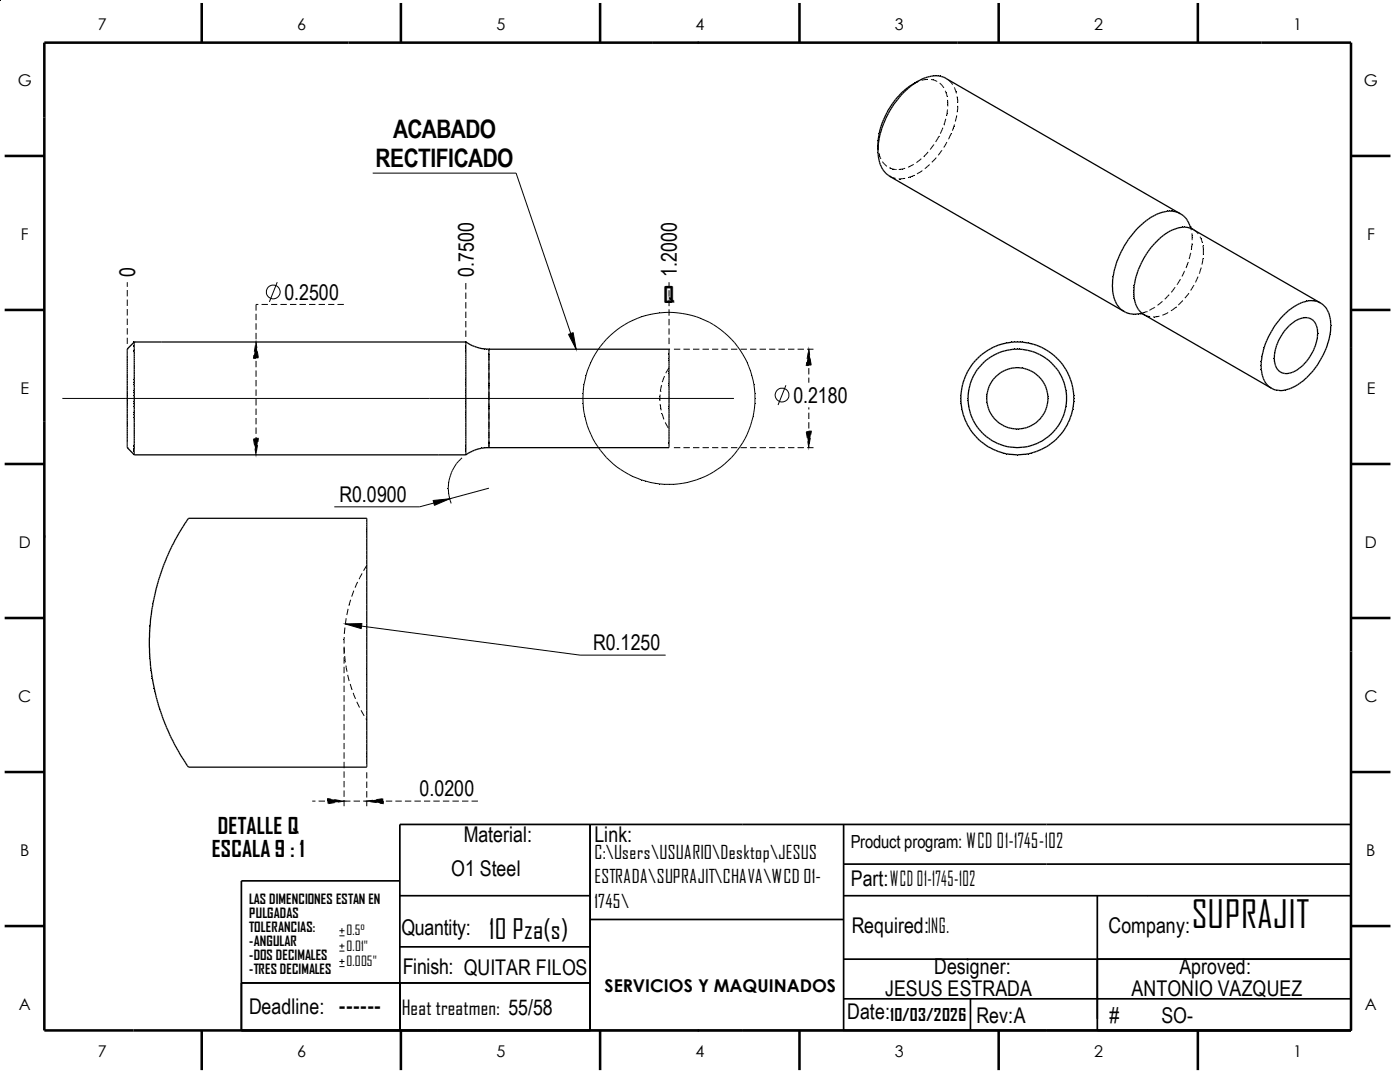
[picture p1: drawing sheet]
<svg xmlns="http://www.w3.org/2000/svg" width="279mm" height="216mm" viewBox="0 0 279 216" stroke-linecap="round" stroke-linejoin="round" font-family="sans-serif">
<g fill="#000">
<path d="M178.6 19.8l.1 .1zM178.9 19.4l.1 .1zM179 19.8l.1 .1zM179.3 19l.1 .1zM179.3 19.4l.2 .1zM179.6 18.7l.1 .1zM179.7 19h.1zM180 18.3v.1zM180 18.6l.1 .1zM180.3 18l.1 .1zM180.4 18.2l.1 .1zM180.7 17.7l.1 .1z"/>
<path d="M180.8 17.9h.1zM181 17.4l.1 .1zM181.2 17.5l.1 .1zM181.4 17.1l.1 .1zM181.6 17.2l.1 .1zM181.8 16.9v.1zM181.9 16.9l.1 .1zM182.3 16.6l.1 .1zM182.7 16.3l.1 .2zM183.1 16.1l.1 .1zM183.5 15.9l.1 .1zM183.9 15.7l.1 .1z"/>
<path d="M184.7 15.4v.1zM185.1 15.2v.2zM185.5 15.2v.1zM185.8 15.1l.1 .1zM186.2 15v.2zM186.6 15v.1zM186.9 15v.1zM187.3 15v.2zM187.6 15.1v.1zM188 15.2l-.1 .1zM189.6 16.3l.1-.1zM175.1 30.4h.1z"/>
<path d="M175.1 28.4h.1zM175.1 29.5h.1zM175.1 30.9h.2zM175.1 28h.2zM175.1 29.1h.2zM175.2 31.3h.1zM175.2 27.5l.1 .1zM175.2 28.6h.1zM175.3 31.7h.1zM175.3 27.1h.1zM175.3 28.1h.1zM175.3 32.1h.2z"/>
<path d="M175.3 26.6h.2zM175.3 27.6h.2zM175.4 32.5h.2zM175.4 26.1l.2 .1zM175.4 27.1h.2zM175.6 32.9h.1zM175.6 25.7h.1zM175.6 26.6h.1zM175.7 33.2h.2zM175.7 26.1h.2zM175.9 33.6l.1-.1zM175.9 24.7l.1 .1z"/>
<path d="M175.9 25.6h.1zM176.1 33.9v-.1zM176 24.3h.1zM176.3 34.2l.1-.1zM176.2 23.8h.2zM176.2 24.6h.2zM176.5 32.9l.1-.1zM176.6 34.3l-.1 .1zM176.4 23.3l.2 .1zM176.4 24.1h.2zM176.8 34.6l-.1 .1zM176.7 22.8l.1 .1z"/>
<path d="M177 34.9v-.1zM176.9 22.4h.1zM176.9 23.1h.1zM177.3 35l-.1 .1zM177.2 22.6h.1zM177.4 21.5h.1zM177.7 21l.1 .1zM177.7 21.6l.1 .1zM178 20.6l.1 .1zM178 21.1l.1 .1zM178.3 20.2l.1 .1zM178.6 20.2l.2 .1z"/>
<path d="M186.2 32.1l.1 .1zM221.9 57h.1zM221.9 56.1h.1zM221.9 56.6h.1zM221.9 57.4h.1zM221.9 57.9h.1zM222 55.6h.1zM222 58.3h.1zM222 55.1h.2zM222 58.7h.2zM222 58.8l.2-.1zM222.1 54.6l.1 .1z"/>
<path d="M222.1 59.1h.1zM222.2 54.1h.1zM222.2 59.5h.1zM222.3 53.6h.2zM222.3 59.9l.2-.1zM222.5 53.1h.1zM222.6 52.6h.2zM223 51.6h.1zM223.2 51.1h.2zM223.7 50.1h.1zM223.9 49.6l.2 .1zM224.5 48.6l.1 .1z"/>
<path d="M224.8 48.1l.1 .1zM225.4 47.2l.2 .1zM225.8 46.8l.1 .1zM226.1 46.4l.1 .1zM226.1 58.3h.2zM226.2 57.4h.1zM226.2 57.9h.1zM226.2 58.7h.1zM226.2 59.1h.1zM226.2 57h.2zM226.2 59.5h.2zM226.3 56.5l.1 .1z"/>
<path d="M226.3 59.9h.1zM226.4 56l.1 .1zM226.5 46l.1 .1zM226.6 55.1l.1 .1zM226.8 45.6l.1 .1zM226.8 54.7h.1zM226.9 54.2h.1zM227.2 45.2l.1 .1zM227.3 53.3h.1zM227.5 52.8h.1zM227.6 44.9l.1 .1zM227.7 52.3l.1 .1z"/>
<path d="M228 44.5v.1zM228 51.9h.1zM228.2 51.4l.1 .1zM228.3 44.2l.1 .1zM228.5 51h.1zM228.7 43.9l.1 .1zM228.8 50.5l.1 .1zM229.1 50.1l.1 .1zM229.1 43.6l.1 .1zM229.5 43.3l.1 .1zM229.7 49.3v.1zM229.9 43.1l.1 .1z"/>
<path d="M230 48.9l.1 .1zM230.3 42.9l.1 .1zM230.3 48.5l.1 .1zM230.7 42.7l.1 .1zM230.7 48.2l.1 .1zM230.6 48.2l.2 .1zM231 47.8l.1 .1zM231.1 42.5v.1zM231.4 47.5v.1zM231.5 42.4v.1zM231.7 47.2l.1 .1zM231.9 42.2v.2z"/>
<path d="M232.1 46.9l.1 .1zM232.2 42.2l.1 .1zM232.6 42.1l.1 .1zM232.8 46.4l.1 .1zM233 59.1l.1 .1zM233 42v.2zM233.4 42v.1zM233.7 42v.1zM233.9 45.8l.1 .1zM234.1 42v.2zM234.3 45.6v.2zM234.4 42.1v.1z"/>
<path d="M234.7 42.2v.1zM234.7 45.5v.1zM235.1 42.2l-.1 .2zM235 45.4v.1zM235.4 42.4l-.1 .1zM235.4 45.3v.1zM235.3 45.3l.1 .1zM235.7 42.5l-.1 .2zM235.7 45.3v.1zM235.9 42.7v.1zM236.1 45.2v.1zM236.1 43l.1-.1z"/>
<path d="M236.3 43.2l.2-.1zM236.4 43.1l-.1 .1zM236.4 45.2v.1zM236.6 43.5l.1-.1zM236.7 59.2l.1 .1zM236.7 45.2v.1zM236.8 43.7l.1-.1zM237 44l.1-.1zM237 45.3v.1zM237.2 44.3h.1zM237.3 44.7l.1-.1zM237.4 45.3l-.1 .2z"/>
<path d="M237.3 45.3v.2zM237.4 45h.2zM237.3 45l.3 .2-.1 .1zM237.3 45l.2 .3zM237.5 45.3l.2-.1zM237.5 45.3h-.1zM237.4 45.3h.2zM237.7 45.4l-.1 .2zM237.5 45.5l.2-.1zM237.7 45.5l-.1 .1zM237.8 45.6h-.1zM237.9 45.6v.2z"/>
<path d="M237.9 45.6l-.1 .2zM238.1 45.8l-.1 .1zM238.8 46.4l.1-.1zM261.5 59.9v.1zM261.8 59.9v.1zM25.4 79h.1zM25.4 78.4h.1zM26.7 68.2h.1zM26.7 68.3h.1zM26.7 68.9h.1zM26.7 69.1h.1zM26.7 69.8h.1z"/>
<path d="M26.7 70.1h.1zM26.7 75.7h.1zM26.7 76.2h.1zM26.7 76.8h.1zM26.7 77.9h.1zM26.7 78.4h.1zM26.7 79h.1zM50.5 71.6l.1-.1zM51.1 68.2l.5 3.3h-1zM51.1 67.7v.5zM92.8 68.2h.2zM92.8 68.3h.2z"/>
<path d="M92.8 68.9h.2zM92.8 69.1h.2zM92.8 69.3h.2zM92.8 69.6h.2zM92.8 69.8h.2zM92.8 70.1h.2zM92.8 75.7h.2zM92.8 76.2h.2zM92.8 76.8h.2zM92.8 77.9h.2zM92.8 78.4h.2zM92.8 79h.2z"/>
<path d="M92.8 79.5h.2zM93.4 68.5l-.1 .1zM93.8 68.7l-.1 .1zM94.2 69v.1zM94.7 69.1v.2zM95.2 69.3l-.1 .1zM95.6 69.4v.2zM96.1 69.6v.1zM96.6 69.6v.1zM97.1 69.6v.2zM97.5 70.5h.1zM97.5 70.7h.1z"/>
<path d="M97.5 76.5h.1zM97.5 77h.1zM113.3 66.7h.2zM114.4 66.4l.1-.1zM113.5 66.7l.9-.3 .6 3.3zM115 69.7l.1 .5zM114.9 69.7l.2 .5zM133.4 70.5h.1zM133.4 70.7h.1zM133.4 71.5h.1zM133.4 71.8h.1zM133.4 74.1h.1z"/>
<path d="M133.4 74.6h.1zM133.4 76.5h.1zM133.4 77h.1zM160.8 73l.1-.1zM161.4 69.7l.5 3.2h-1zM161.4 69.1v.6zM191.6 78.9l.2 .1zM191.6 79h.2zM191.6 79.5h.2zM191.7 78.4h.1zM191.8 77.8l.1 .1zM191.9 77.3h.1z"/>
<path d="M192 76.7l.1 .1zM192.3 75.6l.1 .1zM192.5 75.1l.1 .1zM192.7 74.6l.2 .1zM193.1 79h.1zM193.1 79.5h.1zM193.1 78.4h.2zM193.2 77.9h.1zM193.3 73.6l.1 .1zM193.3 77.4l.1 .1zM193.4 76.9l.1 .1zM193.5 73.2h.2z"/>
<path d="M193.8 75.9v.1zM193.9 72.7l.1 .1zM193.9 75.4l.2 .1zM194.2 72.3h.1zM194.4 74.5l.1 .1zM194.6 71.8l.1 .1zM195 71.4l.1 .1zM195 71.5h.1zM195.3 73.2l.1 .1zM195.4 71l.1 .2zM195.6 72.8l.1 .1zM195.6 72.9h.1z"/>
<path d="M195.8 70.7l.1 .1zM196 72.5l.1 .1zM196.4 72.1l.1 .1zM196.7 70l.1 .1zM196.8 79.1h.1zM196.8 79.5h.1zM196.8 79.9h.1zM196.8 78.7h.2zM196.9 78.2l.2 .1zM197 77.9h.1zM197.2 69.7v.1zM197.1 77.4l.2 .1z"/>
<path d="M197.2 71.5h.1zM197.3 77l.1 .1zM197.4 76.7l.2 .1zM197.6 71.2h.1zM197.7 69.4v.2zM197.7 76.3l.1 .1zM197.9 75.9l.1 .1zM198.1 70.9v.1zM198 70.9l.1 .1zM198.1 75.6l.1 .1zM198.4 75.3l.1 .1zM198.5 70.6l.1 .1z"/>
<path d="M198.7 69v.1zM198.7 75l.1 .1zM199 70.4l.1 .1zM199 74.7l.1 .1zM199.2 68.7v.2zM199.3 74.5l.1 .1zM199.5 70.2v.1zM199.7 74.2v.1zM199.7 68.6l.1 .1zM199.9 70l.1 .1zM200 74l.1 .1zM200.3 68.5v.1z"/>
<path d="M200.4 73.8v.2zM200.4 69.9l.1 .1zM200.8 68.3v.2zM200.8 73.7v.1zM201 69.8v.1zM201.2 73.5v.2zM201.4 68.2v.2zM201.3 68.2l.1 .2zM201.5 69.7v.1zM201.6 73.4v.1zM201.9 68.2v.1zM202 73.3v.1z"/>
<path d="M202 69.6v.1zM202.4 73.3v.1zM202.5 68.1v.1zM202.5 69.6v.1zM202.8 73.2v.2zM203 68.1v.1zM203 69.6v.1zM203.2 73.2v.2zM203.5 69.6v.1zM203.6 68.1v.1zM203.7 73.3l-.1 .1zM204 73.3v.1z"/>
<path d="M204.1 69.6l-.1 .1zM204 69.6v.1zM204.1 68.2v.1zM204.5 73.4l-.1 .1zM204.6 69.7v.1zM204.7 68.2v.2zM204.9 73.5v.2zM205.1 69.8v.1zM205.2 68.3v.2zM205.3 73.7l-.1 .1zM205.6 69.9v.1zM205.7 73.8l-.1 .2z"/>
<path d="M205.8 68.5v.1zM206 74v.1zM206.1 70v.1zM206.3 68.6v.1zM206.4 74.2l-.1 .1zM206.6 70.2l-.1 .1zM206.7 74.5v.1zM206.9 68.7l-.1 .2zM207.1 74.7l-.1 .1zM207.1 70.4l-.1 .1zM207.3 75.1v-.1zM207.4 69l-.1 .1z"/>
<path d="M207.6 70.6l-.1 .1zM207.6 75.4v-.1zM207.8 75.7l.1-.1zM208 70.9l-.1 .1zM208.2 75.9l-.1 .1zM208.3 76.4l.1-.1zM208.4 69.4l-.1 .2zM208.5 76.8l.1-.1zM208.7 77.1l.1-.1zM208.8 77.5l.1-.1zM208.8 71.5h.1zM208.9 69.7l-.1 .1z"/>
<path d="M208.9 77.9h.1zM209 78.3l.1-.1zM209.1 78.7h.1zM209.1 79.1h.2zM209.1 79.9h.2zM209.1 79.5h.2zM209.2 71.8h.1zM209.3 70v.1zM209.6 72.2l.1-.1zM209.7 70.4h.1zM210 72.6l.1-.1zM210.3 70.7l-.1 .1z"/>
<path d="M210.3 72.9h.1zM210.4 72.8l-.1 .1zM210.7 71l-.1 .2zM210.7 73.3l.1-.1zM211 71.5h.1zM211.1 71.4l-.1 .1zM211.5 71.8l-.1 .1zM211.6 74.5l-.1 .1zM211.5 74.6l.1-.1zM212 75.5l.1-.1zM212.2 72.7l-.1 .1zM212.1 72.8l.1-.1z"/>
<path d="M212.3 75.9l-.1 .1zM212.4 73.2h.1zM212.5 77l.1-.1zM212.6 77.5l.2-.1zM212.7 73.7l.1-.1zM212.7 77.9h.2zM212.8 78.4h.1zM212.9 79h.1zM212.9 79.5h.1zM213.2 74.7l.1-.1zM213.4 75.2l.2-.1zM213.6 75.7l.1-.1z"/>
<path d="M214 76.8l.1-.1zM214.1 77.3h.1zM214.2 77.9l.1-.1zM214.2 78.4h.2zM214.3 79h.1zM214.3 79l.1-.1zM214.3 79.5h.1zM222.5 60.2h.1zM222.8 60.5l-.1 .1zM222.9 60.8l-.1 .1zM223.1 61.2v-.1zM223.4 61.3l-.1 .1z"/>
<path d="M223.5 61.7l.1-.1zM223.7 61.9l.1-.1zM224.1 62l-.1 .1zM224.3 62.1v.2zM224.6 62.3v.1zM224.9 62.4v.2zM225.2 62.5v.2zM225.6 62.6l-.1 .1zM225.9 62.7l-.1 .1zM226.2 62.7v.1zM226.4 60.3l.1-.1zM226.6 62.7v.1z"/>
<path d="M226.9 62.7v.1zM226.8 61.3l.1-.1zM227.2 61.8h-.1zM227.3 62.6v.1zM227.4 62l-.1 .1zM227.5 62.4v.3zM227.6 62.4v.2zM227.5 62.4l.1-.1zM227.7 62.4v.2zM227.8 62.4v.2zM227.9 62.5l-.1 .1zM228 62.5v.2z"/>
<path d="M228 62.7h.1zM228.2 62.6l-.1 .1zM228.3 62.8l.1-.1zM228.3 62.8v.1zM235.4 60.7h.1zM235.7 60.3l.1 .1zM251.5 73h.2zM251.6 72.1h.1zM251.6 72.5l.1 .1zM251.6 73.4h.1zM251.6 73.8h.1zM251.7 71.6l.1 .1z"/>
<path d="M251.7 74.2h.1zM251.7 71.2h.1zM251.7 74.5h.1zM251.7 74.6l.1-.1zM251.8 70.7h.1zM251.8 74.9h.1zM251.9 70.3h.2zM251.9 75.3h.2zM252 69.8h.1zM252.2 69.3h.1zM252.2 75.9h.1zM252.4 76.2h-.1z"/>
<path d="M252.7 67.9h.1zM252.9 67.4l.1 .1zM253 76.9l-.1 .1zM253.1 67h.1zM253.2 77.1v.1zM253.4 66.5l.1 .1zM253.4 77.4l.1-.1zM253.5 77.3l-.1 .1zM253.6 66l.1 .1zM253.6 66.1h.1zM253.7 77.5v.1zM253.7 77.6v-.1z"/>
<path d="M253.9 65.6l.1 .1zM254 77.6l-.1 .1zM254 77.6v.1zM254.3 77.7l-.1 .2zM254.2 71.5h.1zM254.2 70.7l.1 .1zM254.2 71.1h.1zM254.2 71.8h.1zM254.2 72.1h.1zM254.3 70.4h.1zM254.3 72.4h.1zM254.3 70l.2 .1z"/>
<path d="M254.3 72.7h.2zM254.6 77.8l-.1 .1zM254.4 69.6l.2 .1zM254.4 73l.2-.1zM254.6 69.3h.1zM254.6 73.2h.1zM254.6 73.3l.1-.1zM254.8 64.3v.1zM254.8 77.9v.1zM254.8 68.5l.1 .1zM254.8 73.7h.1zM255 73.9l.1-.1z"/>
<path d="M255.1 63.9l.1 .1zM255.2 77.9l-.1 .1zM255.1 74.1l.1-.1zM255.2 74l-.1 .1zM255.3 67.4l.1 .1zM255.4 74.2v.1zM255.4 63.5l.1 .1zM255.5 77.9v.2zM255.5 67.1h.2zM255.7 74.3l-.1 .1zM255.7 63.2h.1zM255.8 77.9v.2z"/>
<path d="M255.7 66.7l.2 .1zM255.9 74.4l-.1 .1zM256 66.3l.1 .1zM255.9 66.3l.2 .1zM256.1 74.5l-.1 .1zM256.1 62.8l.1 .1zM256.2 77.9v.1zM256.2 66l.1 .1zM256.3 74.5v.1zM256.4 62.5l.1 .1zM256.5 77.8v.1zM256.5 65.7v.1z"/>
<path d="M256.5 74.5v.2zM256.8 62.1v.2zM256.8 77.7l.1 .2zM256.7 65.4l.1 .1zM256.8 74.5v.2zM257 65.1l.1 .1zM257.1 74.5v.1zM257.1 61.8l.1 .1zM257.2 77.6v.2zM257.3 74.5l.1 .1zM257.5 61.6l.1 .1zM257.6 77.5v.1z"/>
<path d="M257.6 64.6v.1zM257.6 74.4l.1 .1zM257.9 61.3v.1zM257.9 77.3l.1 .2zM257.9 64.3v.2zM257.9 74.3l.1 .1zM258.1 64.1l.1 .2zM258.2 74.2l.1 .1zM258.2 61l.1 .2zM258.3 77.2v.1zM258.4 64l.1 .1zM258.5 74l.1 .1z"/>
<path d="M258.6 60.8l.1 .2zM258.7 77v.1zM258.7 63.8l.1 .1zM258.8 73.9l.1 .1zM259 60.6v.1zM259 76.8l.1 .1zM259 63.6l.1 .2zM259.1 73.7v.1zM259.1 73.7l.1 .1zM259.3 63.5v.1zM259.3 73.4l.1 .2zM259.3 60.5l.1 .1z"/>
<path d="M259.4 76.5v.1zM259.6 63.4v.1zM259.6 73.2l.1 .1zM259.7 60.3v.1zM259.7 76.2l.1 .2zM259.9 63.3v.2zM259.9 73l.1 .1zM260.1 60.2v.1zM260.1 76l.1 .1zM260.2 63.3v.1zM260.2 72.7l.1 .1zM260.4 60.1v.1z"/>
<path d="M260.4 75.6l.1 .2zM260.4 63.2v.2zM260.4 72.4l.2 .1zM260.7 63.2v.2zM260.7 72.1l.1 .1zM260.8 60v.1zM260.8 75.4h.1zM261 63.3l-.1 .1zM260.9 71.8l.2 .1zM261.1 59.9v.1zM261.1 75l.1 .1zM261.2 63.3v.2z"/>
<path d="M261.2 71.5l.1 .1zM261.5 63.4l-.1 .1zM261.4 71.2h.1zM261.5 74.6v.2zM261.6 63.6l.1-.1zM261.6 70.8l.1 .1zM261.8 74.3l.1 .1zM261.8 63.8l.1-.1zM261.8 70.4l.2 .1zM262.1 63.8l-.1 .1zM262.1 59.9v.1zM262.1 73.9l.1 .1z"/>
<path d="M262.2 64.1l.1-.1zM262.3 64.3l.2-.1zM262.3 69.3l.2 .1zM262.4 59.9v.2zM262.4 73.5l.1 .1zM262.6 64.7l.1-.1zM262.6 68.6l.1 .1zM262.8 60l-.1 .1zM262.7 65l.1-.1zM262.7 68.2l.1 .1zM262.8 65.2h.1zM262.8 67.9h.1z"/>
<path d="M262.9 66.1h.2zM262.9 65.8h.2zM262.9 67.1l.2 .1zM262.9 66.8h.2zM263 66.5h.1zM263.1 60.1l-.1 .1zM263.4 60.2l-.1 .1zM263.3 60.2v.1zM263.3 72.2l.1 .1zM263.5 60.5l.1-.1zM263.6 60.3l-.1 .2zM263.5 71.8h.2z"/>
<path d="M263.9 60.5l-.1 .1zM263.8 71.3l.1 .1zM264 60.8l.1-.1zM264 70.9l.2 .1zM264.2 61l.1-.1zM264.2 70.4l.2 .1zM264.5 61.1v.1zM264.5 70h.1zM264.8 61.4l-.1 .1zM264.8 61.8l.1-.1zM264.8 69l.2 .1zM265 62h.1z"/>
<path d="M265 68.6h.1zM265.1 62.4l.1-.1zM265.1 68.1h.2zM265.3 63h.2zM265.3 67.2h.2zM265.4 63.4l.2-.1zM265.4 66.7h.2zM265.6 64.6l.1-.1zM265.6 64.1h.1zM265.6 65.8h.1zM265.6 65.4h.1zM265.6 64.9h.1z"/>
<path d="M25.4 84.9h.1zM25.4 84.4h.1zM25.4 80.5h.1zM25.4 80h.1zM26.7 80.1h.1zM26.7 80.6h.1zM26.7 81.2h.1zM26.7 82.2h.1zM26.7 82.8h.1zM26.7 83.3h.1zM26.7 88.9h.1zM26.7 89.2h.1z"/>
<path d="M26.7 89.4h.1zM26.7 89.7h.1zM26.7 89.9h.1zM26.7 90.1h.1zM26.7 90.7h.1zM50.6 87.5h1l-.5 3.3zM51.1 90.8v.5zM51 90.8l.1 .5zM51.6 87.4h.1zM51.6 87.5l.1-.1zM86.3 99.8h.1zM86.3 99.8l.1 .1z"/>
<path d="M86.4 99.9l3.3-.4-3 1.3zM89.7 99.5l.6-.1zM89.7 99.4h.6zM91.7 91.7h.1zM92.8 80.1h.2zM92.8 80.6h.2zM92.8 81.2h.2zM92.8 82.2h.2zM92.8 82.8h.2zM92.8 83.3h.2zM92.8 88.9h.2zM92.8 89.2h.2z"/>
<path d="M92.8 89.4h.2zM92.8 89.7h.2zM92.8 89.9h.2zM92.8 90.1h.2zM92.8 90.7h.2zM93.3 90.4l.1 .1zM93.7 90.1l.1 .2zM94.2 89.9v.1zM94.7 89.7v.1zM95.6 89.4v.1zM96.1 89.3v.2zM96.6 89.2v.2z"/>
<path d="M97.1 89.2v.1zM97.5 81h.1zM97.5 81.5h.1zM97.5 88.2h.1zM97.5 88.5h.1zM120.4 90.6v.1zM121.7 91.9l-.1 .1zM124.7 94.2l-.1 .1zM133.4 81h.1zM133.4 81.5h.1zM133.4 88.2h.1zM133.4 88.5h.1z"/>
<path d="M133.4 89.2h.1zM133.4 89.3h.1zM145.3 91.9l.1 .1zM160.9 86h1l-.5 3.3zM161.4 89.3v.6zM161.3 89.3l.1 .6zM161.9 86l.1-.1zM191.6 80.1h.2zM191.7 80.6h.1zM191.8 81.2h.1zM191.9 81.7h.1zM192 82.3l.1-.1z"/>
<path d="M192.3 83.3h.1zM192.5 83.9l.1-.1zM192.7 84.4l.2-.1zM193 84.9l.1-.1zM193.1 80h.1zM193.1 80.5h.2zM193.2 81h.1zM193.3 85.3h.1zM193.3 81.6l.1-.1zM193.4 82h.1zM193.4 82.1l.1-.1zM193.5 85.8h.2z"/>
<path d="M193.9 86.3l.1-.1zM193.9 83.5h.2zM194.3 86.6l-.1 .1zM194.4 84.5l.1-.1zM194.7 87l-.1 .1zM194.8 84.8l-.1 .1zM195.1 87.5h-.1zM195.1 85.3h-.1zM195.3 85.8l.1-.1zM195.5 87.8l-.1 .1zM195.6 86.1h.1zM195.9 88.2l-.1 .1z"/>
<path d="M196.1 86.4l-.1 .1zM196.3 88.5v.1zM196.5 86.8l-.1 .1zM196.7 88.9h.1zM196.8 87.1v.1zM196.8 80.3h.2zM196.9 80.7h.2zM197 81.2l.1-.1zM197.2 89.2v.1zM197.1 81.5h.2zM197.3 87.4l-.1 .1zM197.3 81.9h.1z"/>
<path d="M197.4 82.3h.2zM197.7 87.7l-.1 .1zM197.7 89.4v.1zM197.7 82.7l.1-.1zM197.9 83l.1-.1zM198 82.9l-.1 .1zM198 88.1l.1-.1zM198.2 89.7v.1zM198.1 83.4l.1-.1zM198.5 83.6l-.1 .1zM198.6 88.2l-.1 .1zM198.7 89.9v.1z"/>
<path d="M198.8 83.9l-.1 .1zM199.1 88.5l-.1 .1zM199.1 84.2h-.1zM199.2 90.1v.1zM199.5 88.6v.2zM199.7 84.6v.2zM199.8 90.3l-.1 .1zM200 88.8l-.1 .1zM200.1 84.8l-.1 .2zM200.3 90.4v.2zM200.5 89l-.1 .1zM200.8 90.6v.1z"/>
<path d="M200.8 85.2v.1zM201 89.1v.1zM201.4 90.6l-.1 .2zM201.4 90.6v.2zM201.5 89.2v.1zM201.6 85.4v.2zM201.9 90.7v.1zM202 85.5v.1zM202 89.2v.2zM202.4 85.6v.1zM202.5 90.7v.1zM202.5 89.3v.1z"/>
<path d="M202.8 85.6v.1zM203 90.8v.1zM203 89.3v.2zM203.2 85.6v.1zM203.5 89.3v.1zM203.6 90.7v.1zM203.6 85.6l.1 .1zM204 85.5v.1zM204 85.5l.1 .1zM204 89.2l.1 .2zM204.1 90.7v.1zM204.4 85.4l.1 .2z"/>
<path d="M204.6 89.2v.1zM204.7 90.6v.2zM205.1 89.1v.1zM205.2 90.6v.1zM205.2 90.6l.1 .1zM205.2 85.2l.1 .1zM205.6 89v.1zM205.8 90.4v.2zM206 84.8v.2zM206.1 88.8v.1zM206.3 90.3v.1zM206.3 84.6l.1 .2z"/>
<path d="M206.5 88.6l.1 .2zM206.8 90.1l.1 .1zM207 84.2h.1zM207 88.5l.1 .1zM207.3 83.9v.1zM207.3 89.9l.1 .1zM207.5 88.2l.1 .1zM207.6 83.6v.1zM207.8 83.3l.1 .1zM207.9 89.7v.1zM207.9 88l.1 .1zM208.1 82.9l.1 .1z"/>
<path d="M208.3 82.6l.1 .1zM208.3 89.4l.1 .1zM208.4 87.7v.1zM208.5 82.3h.1zM208.7 81.9h.1zM208.8 81.5h.1zM208.8 87.4l.1 .1zM208.8 89.2l.1 .1zM208.9 81.1l.1 .1zM209 80.7h.1zM209.1 80.3h.1zM209.2 87.1l.1 .1z"/>
<path d="M209.3 88.9h.1zM209.6 86.8l.1 .1zM209.7 88.5l.1 .1zM210 86.4l.1 .1zM210.2 88.2l.1 .1zM210.3 86.1h.1zM210.6 87.8l.1 .1zM210.7 85.7l.1 .1zM211 87.5h.1zM211 85.3h.1zM211.3 84.8l.1 .1zM211.4 87l.1 .1z"/>
<path d="M211.5 84.4l.2 .1zM211.8 86.6v.1zM212 83.5h.1zM212.1 86.2l.1 .1zM212.4 85.8h.1zM212.5 82l.1 .1zM212.6 81.5l.2 .1zM212.7 85.3h.1zM212.7 81l.2 .1zM212.7 81h.2zM212.8 80.5h.1zM212.9 80h.1z"/>
<path d="M213 84.8l.1 .1zM213.2 84.3l.1 .1zM213.4 83.8l.2 .1zM213.6 83.3h.1zM214 82.2l.1 .1zM214.1 81.7h.1zM214.2 81.2h.1zM214.2 80.6h.2zM214.3 80.1h.1zM30.6 119.6h.1zM30.6 119.2l.2 .1zM30.7 118.8l.2 .1z"/>
<path d="M30.8 118.4l.1 .1zM30.9 118.1h.1zM31 117.7h.1zM31.1 117.3h.1zM31.2 116.9l.1 .1zM31.3 116.5l.1 .1zM31.4 116.2h.1zM31.5 115.8h.1zM31.6 115.4h.1zM31.7 115l.2 .1zM31.9 114.6l.1 .1zM32 114.3h.1z"/>
<path d="M32.1 113.9h.2zM32.3 113.5l.1 .1zM32.4 113.2h.1zM32.5 112.8h.1zM32.7 112.4h.1zM32.8 112.1h.1zM33 111.7h.1zM33.1 111.3h.1zM33.3 111h.1zM33.4 110.6h.2zM34.1 109.1l.1 .1zM34.5 108.5h.1z"/>
<path d="M34.6 108.1l.2 .1zM35 107.4h.1zM35.4 106.7l.1 .1zM35.6 106.3l.1 .1zM35.8 106l.1 .1zM36 105.7h.1zM36.2 105.3l.1 .1zM36.4 105l.1 .1zM36.6 104.6l.1 .1zM36.6 104.7h.1zM36.8 104.4h.2zM37.1 104l.1 .1z"/>
<path d="M37.3 103.7l.1 .1zM73.1 105.6h.1zM73.1 106.1h.1zM86.7 100.8v.2zM29.7 127.5h.1zM29.7 127.8h.1zM29.7 128.3h.1zM29.7 128.7h.1zM29.7 129h.1zM29.7 126.3h.1zM29.7 126.7h.1zM29.7 127.1h.1z"/>
<path d="M29.7 129.5h.1zM29.7 129.8h.1zM29.7 130.2h.1zM29.8 125.5h.1zM29.8 125.9h.1zM29.8 130.6h.1zM29.8 131h.1zM29.8 125.1h.1zM29.8 131.4h.1zM29.8 124.7h.2zM29.8 131.8h.2zM29.9 123.9h.1z"/>
<path d="M29.9 124.3h.1zM29.9 132.2h.1zM29.9 132.6h.1zM29.9 123.5h.2zM29.9 133h.2zM30 123.1h.1zM30 133.4h.1zM30.1 122.7l.1 .1zM30.1 133.8h.1zM30.1 122.3h.1zM30.1 134.2h.1zM30.1 122h.2z"/>
<path d="M30.1 134.6l.2-.1zM30.2 135h.2zM30.3 121.2h.1zM30.3 135.3h.1zM30.4 120.8h.1zM30.4 135.7h.1zM30.4 120.4h.1zM30.4 136.1h.1zM30.5 120h.1zM30.5 136.5h.1zM30.6 136.9h.1zM30.6 137.3h.2z"/>
<path d="M30.7 137.7h.2zM30.8 138h.1zM30.9 138.4h.1zM31 138.9l.1-.1zM31.1 139.2h.1zM31.2 139.6h.1zM31.3 140h.1zM68.9 124.5l3.3-.1-.1 1zM68.4 124.4l.5 .1zM72.1 125.4l.1 .2zM72.2 124.4l.1-.1zM72.2 124.3h.1z"/>
<path d="M73.1 133.4h.1zM73.1 134.7h.1zM31.4 140.4l.1-.1zM31.6 141.1h.1zM31.7 141.5h.2zM31.9 141.9l.1-.1zM32 142.2h.1zM32.1 142.6h.2zM32.3 143h.1zM32.4 143.4l.1-.1zM32.7 144.1h.1zM32.8 144.5l.1-.1z"/>
<path d="M33 144.8h.1zM33.1 145.2h.1zM33.3 145.6l.1-.1zM33.4 145.9h.2zM33.6 146.3h.1zM34 146.9v.1zM34.3 147.7h.1zM34.5 148.1l.1-.1zM34.6 148.4h.2zM35 149.1h.1zM35.3 149.4l-.1 .1zM35.4 149.8l.1-.1z"/>
<path d="M35.6 150.2l.1-.1zM36.2 151.2l.1-.1zM36.4 151.5l.1-.1zM36.6 151.8h.1zM37 152.1l-.1 .1zM65.3 159.3h.1zM65.4 159.3l3.3 .6-3.3 .5zM68.7 159.8l.5 .1zM68.7 159.9h.5zM73.2 159.9l3.3-.6v1.1zM73.1 150.4h.1zM73.1 150.9h.1z"/>
<path d="M72.6 159.9h.6zM72.6 159.9l.6-.1zM76.5 160.4l.1 .1z"/>
</g>
<g fill="none" stroke="#000" stroke-width=".2">
<path d="M182.2 16.8h.1M183.3 16.3l-1.1 .5M185.2 15.8l-1.3 .2M185.8 15.9l1.2 .4M187.5 16.6l.9 .9M188.6 18.1l.4 1.2M189.1 19.9v.1M189.1 20v1.2M189.3 16l.8 .9M190.5 17.4l.4 1.2M191 19.3l.1 1.2M74.4 34.5h28.6l12 35.2"/>
<path d="M175.2 28.9l.1 1M175.4 30.5l.4 1.2M176.1 32.3l.9 .9M177.5 33.5h.1M177.5 35.2l1.2 .4M177.5 33.5l1.2 .3M178.7 33.8h.1M180.6 35.6l-1.2 .1M180.6 33.6l-1.2 .2M182.3 32.8l-1.1 .6M182.4 35h.1M182.4 35l-1.2 .4"/>
<path d="M183.9 31.7l-1 .7M184.1 34l-1.1 .7M184.4 31.2h.1M185.2 30.3l-.8 .9M185.5 32.9l-.9 .8M186.4 28.8l-.8 1M186.9 31.5l-.9 .9M187.4 27.2h.1M187.4 27.2l-.7 1.1M188 30l-.8 1M188.2 25.5l-.5 1.2M188.4 24.9h.1"/>
<path d="M188.8 23.7l-.4 1.2M188.9 23v.1M189 28.4l-.7 1M189.1 21.8l-.2 1.2M189.8 26.6l-.5 1.2M190.5 24.8l-.4 1.3M190.9 23l-.2 1.3M191.1 21.1v1.3M25.4 56.3v.9M25.4 57.9v1.2M25.4 59.8v1.2M55.3 56.3l-1.5 3.9"/>
<path d="M93 56.5v1.2M93 58.4v1.2M133.5 56.3v1M133.5 57.9v1.3M133.5 59.8v1.3M233.3 58.8l-.8 .9M234.5 57.3l-.7 1M235.6 55.7l-.7 1.1M236.1 60l-.9 .9M236.4 54.1l-.5 1.1M237.2 52.3l-.5 1.2M237.3 58.5l-.8 1"/>
<path d="M237.5 45.3h.1M237.5 45.3l.1 .2M237.6 45.3l.1 .6M237.7 50.5l-.4 1.2M237.9 46.6v1.3M237.9 48.6l-.2 1.2M238.3 45.8l.8 .9M238.3 56.9l-.7 1.1M239.1 55.2l-.5 1.1M239.5 47.2l.4 1.2M239.7 53.4l-.3 1.2M240.1 49.1l.1 1.8"/>
<path d="M240.1 49v.1M240.1 51.5l-.2 1.3M12.4 79.5h134.1M25.4 61.7v1.2M25.4 63.6v1.3M25.4 65.5v1.3M25.4 67.4v1.2M50.7 70.8l-.1 .7h.5M51 68.9l-.2 1.3M51.1 62.6v1.3M51.1 64.5v1.3M51.1 66.4v1.3"/>
<path d="M51.1 68.2v1.3M51.1 70.1v1.3M51.1 72v1.3M51.1 73.9v1.3M51.1 75.8v1.3M51.1 77.7v1.3M51.1 79.6v1.3M51.1 68.2l.2 1.3M51.1 68.2v.1M51.4 70.1l.2 1.3M51.6 60.7h-.5v1.3M52.2 60.7h1.3"/>
<path d="M54.1 60.7h1.2M56 60.7h1.2M57.9 60.7h1.2M59.8 60.7h1.2M61.7 60.7h1.2M63.6 60.7h1.3M65.5 60.7h1.2M67.4 60.7h1.2M93 60.3v1.3M93 62.2v1.3M93 64.1v1.2M93 66v1.2"/>
<path d="M97.6 69.7h.1M97.6 69.7v.3M97.6 70.6v1.3M97.6 72.5v1.3M97.6 74.4v1.3M97.6 76.3v1.3M97.6 78.2v1.6M113.5 66.7l.9-.3 .6 3.3zM131.7 78.7v1.3M131.8 78.1h.1M132 76.8l-.2 1.3M132.6 75.1l-.4 1.1"/>
<path d="M133.5 73.4l-.6 1.1M133.5 61.7v1.3M133.5 63.6v1.3M133.5 65.5v1.3M133.5 67.4v1.3M134.5 69.7h1.3M136.4 69.7h1.3M138.3 69.7h1.3M140.2 69.7h1.3M142.1 69.7h1.2M144 69.7h1.2M145.9 69.7h1.3"/>
<path d="M147.8 69.7h1.3M149.7 69.7h1.3M151.6 69.7h1.3M153.5 69.7h1.2M155.4 69.7h1.2M156.8 76.9l-1.5 3.9M157.3 69.7h1.2M159.2 69.7h1.2M161 72.3l-.1 .6h.5M161.1 69.7h1.2M161.3 70.4l-.2 1.2M161.4 69.7v1.3"/>
<path d="M161.4 71.6v1.3M161.4 73.4v1.3M161.4 75.4v1M161.4 69.7l.2 1.2M161.4 69.7v.1M161.7 71.5l.2 1.3M227.7 62.5l-.2 .1M227.7 62.5h.1M228.3 62.8l1.2 .4M228.8 62.2h.1M228.8 62.2l-1.1 .3M230.5 61.3l-1.1 .6"/>
<path d="M231.4 63.1l-1.3 .1M232 60.1l-1 .8M233.1 62.4l-1.1 .5M234.7 61.3h.1M234.7 61.3l-1 .7M50.6 87.6l.2 1.3M50.9 89.5l.2 1.2M51.1 87.5h.5l-.1 .7M51.1 81.5v1.3M51.1 83.4v1.3M51.1 85.3v1.3M51.1 87.2v1.3"/>
<path d="M51.1 89.1v1.3M51.4 88.8l-.2 1.2M86.4 99.9l3.3-.4-3 1.3zM89.7 99.5l-6 1.6h-17M92.2 91.4a8.1 8.1 0 0 0-2.2 9.1M97.6 80.4v1.3M97.6 82.3v1.3M97.6 84.2v1.3M97.6 86.1v1.3M97.6 88.1v1.2M97.6 97.4l-7.9 2.1M131.7 80.6l.3 1.3"/>
<path d="M132.1 82.5l.4 1.2M132.8 84.3l.5 1.1M134.5 89.3h1.3M136.4 89.3h1.3M138.3 89.3h1.3M140.2 89.3h1.3M142.1 89.3h1.2M144 89.3h1.2M145.9 89.3h1.3M147.8 89.3h1.3M149.7 89.3h1.3M151.6 89.3h1.3"/>
<path d="M153.5 89.3h1.2M155.4 89.3h1.2M157.3 89.3h1.2M159.2 89.3h1.2M160.9 86.2l.2 1.2M161.1 89.3h1.2M161.2 88.1l.2 1.2v-1.2M161.4 86h.5l-.1 .7M161.4 81.3v.4M161.4 82.3v1.3M161.4 84.2v1.3M161.4 86.1v1.3"/>
<path d="M161.7 87.4l-.2 1.2M70 119.7l-.4 1.2M70.6 117.9l-.4 1.1M71.4 116.1l-.5 1.2M72.3 114.4l-.6 1.2M73.2 112.8l-.6 1.1M68.7 129.2v1.3M68.7 131.1v1.3M68.7 133.1v1.2M68.7 135v1.2M68.7 136.8v1.3M68.7 138.7v1.3"/>
<path d="M68.7 129v1.3M68.7 127.1v1.3M68.8 130.9l.1 1.3M68.8 125.2l-.1 1.3M68.9 124.5l46.9 6.2h17M68.9 124.5l3.3-.1-.1 1zM69 132.8l.3 1.2M69.1 123.4l-.2 1.2M69.4 134.7l.3 1.2M69.5 121.5l-.3 1.2M69.9 136.5l.4 1.2M70.5 138.3l.5 1.1"/>
<path d="M62.3 159.9h.6M63.6 159.9h1.3M65.5 159.9h1.3M66.1 159.5l-.7-.2v.6M66.7 159.6l1.2 .2M67.4 159.9h2.5M68.7 140.6v1.3M68.7 142.5v1.3M68.7 144.4v1.3M68.7 146.3v1.3M68.7 148.3v1.2M68.7 150.1v1.3"/>
<path d="M68.7 152v1.3M68.7 153.9v1.3M68.7 155.8v1.3M68.7 157.7v1.3M68.7 159.6v1.3M68.7 159.9l-1.3 .2M70.6 159.9h1.2M71.2 140l.6 1.2M72.1 141.7l.6 1.1M72.5 159.9h2M73 143.4l.2 .3M73.2 154.1v1.2"/>
<path d="M73.2 156v1.2M73.2 157.9v1.2M73.2 159.8v1.1M73.9 160l1.3 .1M74.5 159.7l-1.2 .2M75.1 159.9h1.3M76.3 159.4l-1.2 .2M76.5 159.8v.6l-.7-.1M77 159.9h1.3M78.9 159.9h1.3M80.8 159.9h1.3M82.7 159.9h1.3"/>
<path d="M84.6 159.9h1.3M86.5 159.9h1.3M88.4 159.9h1.3M90.3 159.9h1.3M92.2 159.9h1.3M94.1 159.9h1.3M66.8 160.1l-1.3 .3M67.7 192.9h1M67.7 191.9h1M67.7 186.7h1M67.7 185.7h1M67.7 189.8h1"/>
<path d="M67.7 188.8h1M68.2 185.2v1M68.2 188.3v1M68.2 191.3v1.1"/>
<circle cx="54.5" cy="58.3" r="1.38"/>
<circle cx="133.5" cy="79.5" r="17.2"/>
<circle cx="156.1" cy="78.8" r="1.38"/>
</g>
<g fill="none" stroke="#000" stroke-width=".25">
<path d="M183.2 16.2a15.3 15.3 0 0 0-8 12.2 9.6 9.6 0 0 0 .7 4.8l.9 1.4 .7 .6M183.2 16.2a5.6 5.6 0 0 1 5.6-.5l46.8 27M183.2 16.2a18.1 18.1 0 0 0-7.7 11.4l-.3 1.9M177.5 35.2h.1M177.5 35.2l46.8 26.9M235.6 42.7a4.2 4.2 0 0 1 2 2.6M235.6 42.7a5.4 5.4 0 0 0-5.6 .5l-.4 .2a16.9 16.9 0 0 0-5.3 5.7 14.3 14.3 0 0 0-2 10.4 4.5 4.5 0 0 0 2 2.6M237.5 45.3h.1M237.6 45.3l.5 .5M238.1 45.8l25.4 14.7M238.1 45.8a5.3 5.3 0 0 0-5.6 .9 14.8 14.8 0 0 0-6.1 12.8 4.3 4.3 0 0 0 1.9 3.3M25.4 69.6h.1"/>
<path d="M25.4 69.6v19.7M26.8 68.2h.1M26.8 68.2l-1.4 1.4M26.8 68.2h66.2M26.8 68.2v22.6M93 68.2h.1M93 68.2a8.4 8.4 0 0 0 4.6 1.5M93 68.2v22.6M97.6 69.7h.1M97.6 69.7h35.9M97.6 69.7v19.6M133.5 69.7h.1"/>
<path d="M133.5 69.7v19.6h-36.4a7.7 7.7 0 0 0-4.1 1.5M224.3 62.1a4.5 4.5 0 0 0 3.3 .5M227.5 62.6h.1M227.5 62.6l.8 .2M228.3 62.8h.1M228.3 62.8l25.4 14.7M257.1 65.2l.2-.3a4.6 4.6 0 0 1 3.9-1.4 3.2 3.2 0 0 1 1.7 3.6 9.4 9.4 0 0 1-5 7.2 2.49 2.49 0 0 1-3.6-2.5 9.5 9.5 0 0 1 2.8-6.6zM263.5 60.5a5 5 0 0 1 2.1 4.9 13.5 13.5 0 0 1-2.1 6.4 12.7 12.7 0 0 1-6.3 5.8 4.3 4.3 0 0 1-3.5-.1M263.5 60.5a5 5 0 0 0-5.2 .7 14.7 14.7 0 0 0-5.1 5.8l-.6 1.4a9.8 9.8 0 0 0-.2 7.8l.4 .5 .9 .8M25.4 89.3h.1M25.4 89.3l1.4 1.5M26.8 90.8h66.2"/>
<path d="M37.6 103.4h35.6v49.7h-35.6l-1.1-1.7a46.9 46.9 0 0 1-4-8.1l-.9-2.6-.8-3.4a39.9 39.9 0 0 1-1-8.3l.1-3.5 .4-3.9 .9-4.3 1.2-3.7a39.3 39.3 0 0 1 3.3-7.2z"/>
<circle cx="203" cy="79.5" r="6.1"/>
<circle cx="203" cy="79.5" r="9.8"/>
<circle cx="203" cy="79.5" r="11.3"/>
</g>
<g fill="none" stroke="#000" stroke-width=".51">
<path d="M8.8 8.5h260.8v197.1h-260.8zM40.3 .6v7.9M80 .6v7.9M119.8 .6v7.9M159.6 .6v7.9M199.3 .6v7.9M239.1 .6v7.9M.9 31.1h7.9M269.6 31.1h7.9M.9 61.8h7.9M269.6 61.8h7.9M.9 92.6h7.9"/>
<path d="M269.6 92.6h7.9M269.6 107.1h.1M.9 123.3h7.9M269.6 123.3h7.9M.9 154.1h7.9M269.6 154.1h7.9M.9 184.8h7.9M269.6 184.8h7.9M40.3 205.6v7.9M80 205.6v7.9M119.8 205.6v7.9M159.6 205.6v7.9"/>
<path d="M199.3 205.6v7.9M239.1 205.6v7.9"/>
</g>
<g fill="none" stroke="#000" stroke-width=".34">
<path d="M79.8 175.8h-31.6v29.8h221.4v-41.1h-189.8v41.1M79.8 178.7h38M117.8 164.5v41.1M168.4 164.5v41.1M168.4 178.7h101.2M168.4 172.4h101.2M219 178.7v26.9M48.2 196.1h69.6M79.8 188.9h38M117.8 183.5h50.6M168.4 191.4h101.2M168.4 199.3h101.2"/>
<path d="M193.7 199.3v6.3"/>
</g>
<text font-size="7.5" x="237.9" y="185.2">SUPRAJIT</text>
<text font-size="5.4" x="97.6" y="187.4">10 Pza(s)</text>
<g font-size="5.1">
<text x="78.4" y="27.5">ACABADO</text>
<text x="75" y="33.4">RECTIFICADO</text>
</g>
<g font-size="4.5">
<text x="132.4" y="60.4">Q</text>
<text x="43.5" y="166.5">DETALLE Q</text>
<text x="42.2" y="170.9">ESCALA 9 : 1</text>
</g>
<g font-size="4.3">
<text x="27" y="55.3" transform="rotate(-90 27 55.3)">0</text>
<text x="56.8" y="59.8">0.2500</text>
<text x="94.5" y="55.3" transform="rotate(-90 94.5 55.3)">0.7500</text>
<text x="135.1" y="55.3" transform="rotate(-90 135.1 55.3)">1.2000</text>
<text x="158.3" y="80.3">0.2180</text>
<text x="67.7" y="100.2">R0.0900</text>
<text x="118.4" y="129.8">R0.1250</text>
<text x="83.7" y="158.9">0.0200</text>
<text x="92.5" y="168.1">Material:</text>
<text x="118.7" y="168.1">Link:</text>
<text x="90" y="174.8">O1 Steel</text>
<text x="169.8" y="176.8">Part:WCD 01-1745-102</text>
<text x="80.1" y="186.6">Quantity:</text>
<text x="170" y="186.2">Required:ING.</text>
<text x="221.2" y="186.2">Company:</text>
<text x="80.4" y="194.4">Finish: QUITAR FILOS</text>
<text x="186.4" y="194.4">Designer:</text>
<text x="235.4" y="194.4">Aproved:</text>
<text x="49.7" y="202.3">Deadline: ------</text>
<text x="169.1" y="203.4">Date:</text>
<text x="176.7" y="198.7">JESUS ESTRADA</text>
<text x="225.8" y="198.7">ANTONIO VAZQUEZ</text>
<text x="194.9" y="204.1">Rev:A</text>
<text x="221.5" y="204.1">#</text>
<text x="231.8" y="204.1">SO-</text>
</g>
<text font-size="4" x="80.2" y="202.4">Heat treatmen: 55/58</text>
<g font-size="3.7">
<text x="118.7" y="171.4">C:\Users\USUARIO\Desktop\JESUS</text>
<text x="118.7" y="176.3">ESTRADA\SUPRAJIT\CHAVA\WCD 01-</text>
<text x="118.7" y="181.1">1745\</text>
</g>
<text font-size="3.6" x="169.8" y="169.2">Product program: WCD 01-1745-102</text>
<text font-size="3.5" x="120.6" y="198">SERVICIOS Y MAQUINADOS</text>
<text font-size="3.4" x="177.7" y="203.7">10/03/2026</text>
<g font-size="3.2">
<text x="19.5" y="5.9">7</text>
<text x="59.3" y="5.9">6</text>
<text x="99.1" y="5.9">5</text>
<text x="138.8" y="5.9">4</text>
<text x="178.6" y="5.9">3</text>
<text x="218.4" y="5.9">2</text>
<text x="258.1" y="5.9">1</text>
<text x="3.6" y="17.1">G</text>
<text x="272.2" y="17.1">G</text>
<text x="4.1" y="47.9">F</text>
<text x="272.8" y="47.9">F</text>
<text x="4.1" y="78.6">E</text>
<text x="272.8" y="78.6">E</text>
<text x="3.7" y="109.3">D</text>
<text x="272.4" y="109.3">D</text>
<text x="3.6" y="140.1">C</text>
<text x="272.3" y="140.1">C</text>
<text x="4" y="170.8">B</text>
<text x="272.7" y="170.8">B</text>
<text x="3.8" y="201.5">A</text>
<text x="272.4" y="201.5">A</text>
<text x="19.5" y="210.9">7</text>
<text x="59.3" y="210.9">6</text>
<text x="99.1" y="210.9">5</text>
<text x="138.8" y="210.9">4</text>
<text x="178.6" y="210.9">3</text>
<text x="218.4" y="210.9">2</text>
<text x="258.1" y="210.9">1</text>
</g>
<g font-size="2.7">
<text x="49.7" y="183.2">PULGADAS</text>
<text x="49.7" y="180.4">LAS DIMENCIONES ESTAN EN</text>
<text x="49.7" y="191.6">-DOS DECIMALES</text>
<text x="49.7" y="188.8">-ANGULAR</text>
<text x="49.7" y="186">TOLERANCIAS:</text>
<text x="69.1" y="189.7">0.01&quot;</text>
<text x="69.1" y="186.6">0.5°</text>
<text x="49.7" y="194.4">-TRES DECIMALES</text>
<text x="69.1" y="192.8">0.005&quot;</text>
</g>
</svg>
